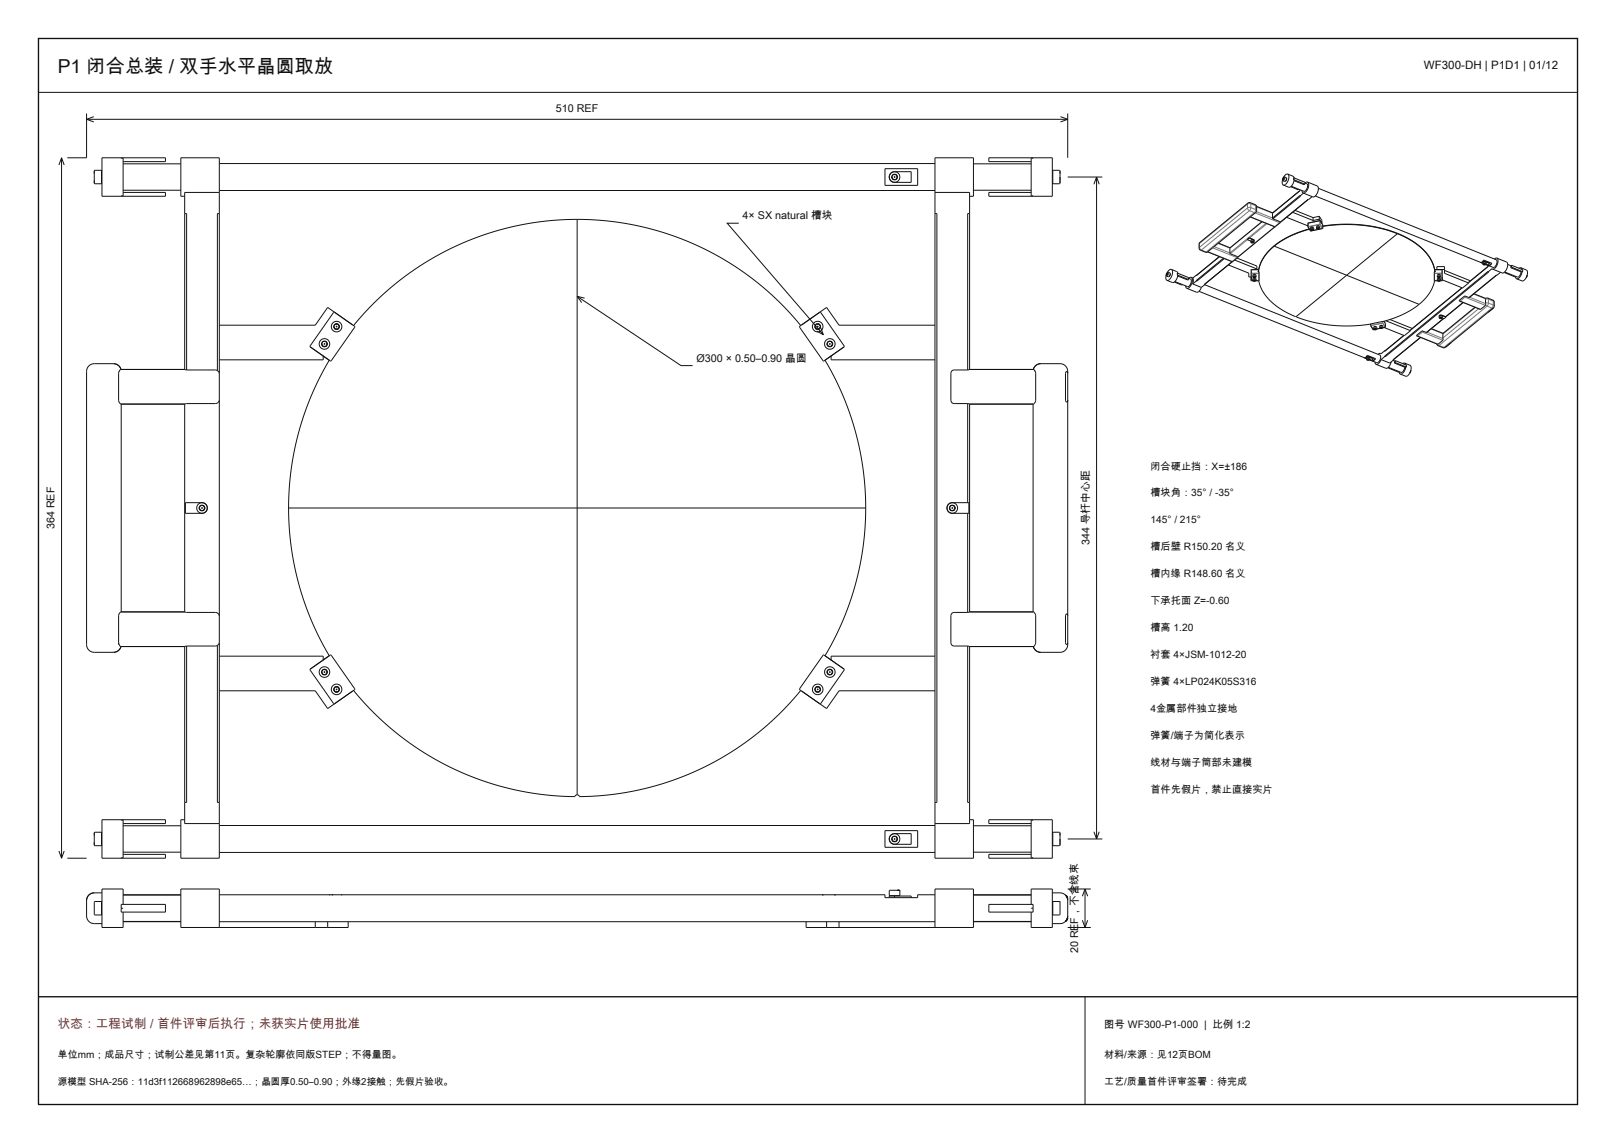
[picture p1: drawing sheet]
<svg xmlns="http://www.w3.org/2000/svg" width="420mm" height="297mm" viewBox="0 0 420 297" stroke-linecap="round" stroke-linejoin="round" font-family="sans-serif">
<path d="M10 10h400v277h-400zM10 259h400" fill="none" stroke="#111" stroke-width=".35"/>
<g fill="none" stroke="#111" stroke-width=".26">
<path d="M10 24h400M22.5 29.5v11.5h-5M22.5 31h255M22.5 31l1.9 .7M24.4 30.3l-1.9 .7M275.6 30.3l1.9 .7M277.5 29.5v11.5M277.5 31l-1.9 .7M16 41v182M16 41l-.7 1.9M16 41l.7 1.9M24.5 44.4v3.1"/>
<path d="M24.5 44.4v.7M24.5 46.9v.6M24.5 47.5l.2 .3h1.7M26.4 44.2v3.6M26.4 44.2h-1.7l-.2 .2M26.4 44.2l.1 .2M26.5 47.6l-.1 .2M31.5 41l.5 .1v9.8l-.5 .1M32 42h11v-1h-16.5v10h16.5v-1h-11M32 49.4h15M32 42.6h15M48 55.5h.5v40.6"/>
<path d="M57 50v-9h-10v10h1M57 50v164M57 50h-9v46M57 55.5h-.5v40.8M57 49.5h186M57 42.5h186M150 57a75 75 0 0 1 58.1 27.6M150 57a75 75 0 0 0-58.1 27.6M150 57v149.5M192 58h-3l25 29M230 43.8h8.5v4.4h-8.5zM231.6 45l.9-.4h4.3v2.8h-4.3a1.38 1.38 0 0 1-1.3-.9 1.38 1.38 0 0 1 .4-1.5z"/>
<path d="M243 50v-9h10v10h-1M243 55.5h.5v153h-.5M243 50h9v46M243 50v164M252 55.5h-.5v40.6M253 49.4h15M253 42.6h15M268 42h-11v-1h16.5v10h-16.5v-1h11M268.5 41l-.5 .1v9.8l.5 .1M273.5 47.6l.1 .2M273.6 44.2v3.6M273.6 44.2h1.7l.2 .2"/>
<path d="M273.6 44.2l-.1 .2M275.5 44.4v.7M275.5 44.4v3.1M275.5 46v1.5M275.5 47.5l-.2 .3h-1.7M277.5 46h9M285 46v172M285 46l-.7 1.9M285 46l.7 1.9M324.9 56.4h.1M324.9 56.4l6.4 2.5 1.5-1.2M324.9 56.4l-11 9.1"/>
<path d="M326.5 55.1l-1.6 1.3M326.5 55.1l.1-1.4-.1-.4-1.6-.7-.4 .1-12.6 10.3-.3 .5 .2 1.4 1.5 .7 .6-.1M326.5 55v.1M326.6 53.6l4.2 1.7M328 57.6l-8.3 6.8M330.7 56.7l.1 .2M330.7 55.4v1.3M330.8 56.9l2 .8M331.4 58.9l-9.6 7.9M332.8 57.7h.1M333.3 46.7a1.13 1.13 0 0 0 .2 1.4M333.5 46.5l.1 .2"/>
<path d="M333.5 46.5l.2 .1M333.6 46.2l.2 .1M333.6 46.2l-.1 .4 .1 .1M333.6 46.2l-.1 .3M333.6 46.2h.1M333.8 46.3h.1M333.8 46.3l-.2 .4M334.4 46.3l-.3 .8M334.4 46.3l-.5-.3a.65 .65 0 0 0-.4 1l.5 .1M334.4 46.3h.1M334.4 56.5l5.5 2.2M334.4 46.3l-.4 .8"/>
<path d="M334.7 45.2l1.4 .6 .3 .4M334.7 45.2a1.99 1.99 0 0 1-1.2 2.9M334.7 45.2l-.6 .2-.5 .7M335.4 48.5l2 .8 .1-.1M336 55.2l5.3 2.1M336.2 46.2v.2M336.2 46.7l2.9 1.2M336.2 46.4v.3M336.2 46.7h.1M336.2 46.2h.1M336.2 46.2l2.9 1.2v.5M336.2 46.2v.5"/>
<path d="M336.2 46.4l.2 .1M336.3 46.9l2.7 1.1 .1-.1M336.4 46.8a1.83 1.83 0 0 1-1.5 1.8l-1.4-.5M336.6 54.7l4.7 1.8M337.8 49.5l-7.1 5.9M337.8 51h.2l-7.2 5.9M337.8 51l-7.1 5.7M338 49.3l-7.3 6.1M338.4 49.5l.3 .7M338.8 50.2l-1 .8M339.1 47.5l.6 .3a1.37 1.37 0 0 1-.8 1.9l-3.3-1.3M339.8 47.3l2.5 1a1.99 1.99 0 0 1-1.1 2.9l-2.5-1"/>
<path d="M339.8 47.3a1.99 1.99 0 0 1-1.1 2.9M339.8 47.3l-.6 .3M339.9 58.9l.1 .1M340 51.8l-7.2 5.9M340.3 59.5a24.3 24.3 0 0 0-9.1 4.4M340.3 59.6a24.3 24.3 0 0 0-9.1 4.4M340.7 59.1l-.1 .5 .4 .2 .4-.1-.1-.6M340.7 59.1h.6M340.7 59.1h.1M340.8 57.8h.1M340.8 59.5l.2 .2M340.8 59.5h.4"/>
<path d="M340.8 59.5h.1M340.9 59.5l.1 .1M341 59.6v.1M341 51.1l-8.2 6.6M341.2 59.5v.2M341.2 59.5a.2 .2 0 0 1-.2 .3 .2 .2 0 0 1-.2-.2v-.1M341.2 59.5l-.2 .1M341.2 59.7h-.2M341.3 56.5v.8M341.3 59.1h.1M341.8 50.9l43.6 17.5-.6-.2 .4-.1 .4-.5 2.1 .8M342.3 58.8l-.1 .5 .4 .2 .4-.2-.1-.5"/>
<path d="M342.3 58.8h.6M342.3 58.8h.1M342.4 57.4v.1M342.4 59.2l.2 .2M342.4 59.2h.1M342.4 59.2h.4M342.4 59.2l.2 .1M342.6 59.3v.1M342.6 48.9l46.3 18.6a1.39 1.39 0 0 1-.8 2l-1.9-.8M342.7 59.2l.1 .2M342.8 59.2a.2 .2 0 0 1-.2 .2 .2 .2 0 0 1-.2-.1v-.1M342.8 59.2l-.2 .1"/>
<path d="M342.8 59.4h-.2M342.8 59.2v.2M342.9 58.8h.1M342.9 57l-1.6 .3M342.9 57l.9 1.4M342.9 56.2l.7 1.1-.1 .7M342.9 56.2l-1.6 .3M342.9 56.2v.8M343.1 57.3l-3.1 .7-.1 .9M343.7 58.8v-.1a37.7 37.7 0 0 1 19.5 1.9M343.7 58.8l.1 .1M343.7 58.8a37.7 37.7 0 0 1 19.5 1.9"/>
<path d="M343.8 58.4h.1M343.8 59l-.1 .4-3 .6-.7-1M343.8 59h.1M343.8 58.4v.3M150 77l27 18h3M150 77l1.2 1.6M150 77l1.9 .5M303.1 71.5a1.13 1.13 0 0 0 .2 1.4M303.2 71.2l.2 .3M303.2 71.2l.3 .1M303.4 71h.1M303.4 71l-.2 .4 .2 .1"/>
<path d="M303.4 71l-.2 .2M303.5 71l-.1 .5M303.8 71.9h.1M304.1 71l-.3 .9M304.1 71l-.5-.2a.65 .65 0 0 0-.4 .9l.6 .2M304.1 71l.1 .1M304.1 71.1h.1M304.2 71.1l-.4 .8M304.4 70l1.5 .6 .2 .4M304.4 70a1.99 1.99 0 0 1-1.1 2.9M304.4 70l-.5 .2-.5 .6M305.2 73.3l1.9 .8 .2-.2"/>
<path d="M306 71.5l2.9 1.1M306 71v.2M306 71.2v.3M306 71l2.9 1.1v.5M306 71v.5M306 71.2l.1 .1M306.1 71.7l2.6 1.1 .2-.2M306.1 71.5a1.83 1.83 0 0 1-1.4 1.9l-1.4-.5M308.1 74.3l.4 .6M308.9 72.3l.5 .2a1.37 1.37 0 0 1-.8 2l-3.2-1.3M309.6 72.1a1.99 1.99 0 0 1-1.1 2.8M309.6 72.1l-.7 .2"/>
<path d="M309.6 72.1l.4 .1M310 72.3l.2 .5-.2 1M310 73.8l2.2 .9M310.9 72.9l.2 .1M310.9 73h.2M310.9 73l-.9 .8M310.9 71.5h.1M310.9 71.5l-.9 .8M310.9 71.5v.1M310.9 72.9v.1M311.6 75.7l43.6 17.5M312.2 74.7a1.39 1.39 0 0 1-1.2 1.2l-2.5-1"/>
<path d="M313.1 73.8l.1 .1M313.1 74l45.5 18.3a1.39 1.39 0 0 1-.8 2l-1.9-.8M313.2 73.8h-.1M313.2 73.9l-1 .8M313.2 73.8v.1M313.9 65.5h.1M313.9 65.5l6.3 2.5 1.6-1.2M316.7 63.2l3 1.2M316.9 66.7l-6 4.9M318 67.1l-7.1 5.8M318.2 67.2l-7.1 5.8M319.3 68.8l5.3 2.2v1h.6"/>
<path d="M319.7 64.4v1.5l2.1 .9M320.2 68l-7.1 5.8M320.3 68l-7.1 5.8M320.9 67.6l5.8 2.3M321.5 67.1l5.2 2v.8M321.8 66.8h.1M324.2 62.3l.9 .4M324.7 61.9l-.5 .4M324.7 61.8l-.5 .5M324.7 61.8v.1M324.7 61.8l1.1 .4M324.7 61.9l1.1 .4"/>
<path d="M325.2 62.4h.6M325.2 62.4h.1M325.3 62.8l.2 .2M325.3 62.8l.2 .1M325.4 62.8h.3M325.4 62.8h-.1M325.5 62.9v.1M325.7 62.8h.1M325.7 62.8a.2 .2 0 0 1-.2 .3 .2 .2 0 0 1-.2-.2v-.1M325.7 62.8l-.2 .1M325.7 63h-.2M325.7 62.8v.2"/>
<path d="M325.7 71.4l-.1 .5 .4 .2 .4-.2-.1-.5M325.7 71.4h.6M325.7 72.3h.6M325.7 72.3v.7h.7M325.7 71.4h.1M325.7 72.3h.1M325.8 62.3l.1 .3-.1-.2M325.8 62.2l.1 .7-.2 .2-.6-.1 .1-.6M325.8 62.2v.1M325.8 70.1h.1M325.8 62.4h.1M325.8 71.8l.2 .2"/>
<path d="M325.8 72.8l.2 .2M325.9 71.8h.1M325.9 72.8h.1M325.9 71.8h.3M325.9 72.8h.3M325.9 71.8h-.1M325.9 72.8h-.1M325.9 71.8l.1 .1M326 71.9v.1M326 72.8v.2M326.2 71.8v.2M326.2 72.8v.1"/>
<path d="M326.2 71.8a.2 .2 0 0 1-.2 .2 .2 .2 0 0 1-.2-.1v-.1M326.2 72.8a.2 .2 0 0 1-.2 .2 .2 .2 0 0 1-.2-.2M326.2 71.8l-.2 .1M326.2 72.8h-.2M326.2 72h-.2M326.2 72.9l-.2 .1M326.2 70.1h.1M326.3 71.4h.1M326.3 72.3h.1M326.3 72.3l.1 .7M326.4 72.9h.8M326.6 70v.1"/>
<path d="M326.7 69.9l-.2 .1M327.1 70.5l-.1 .1h.2v2.3M327.1 70.1h-1.9v2.8h.4M327.1 72.9a12.8 12.8 0 0 0 7.5 8.4l2.3 1M331.2 63.9a10.3 10.3 0 0 0-4.1 6.7 10.4 10.4 0 0 1 4.1-6.6M331.2 63.9v.1M331.2 64l18.8 7.5M350 71.5l18.8 7.6M350 71.5l-13.1 10.8M363.2 60.6a15.2 15.2 0 0 1 9.3 8.2l.4 1.8a12 12 0 0 0-6.8-8.5l-2.9-1.4M363.2 60.6v.1M363.2 60.7l-13.2 10.8"/>
<path d="M368.8 79.1a24.3 24.3 0 0 1-9.4 4.5M372.8 72.9h.8M372.9 72.9a10.6 10.6 0 0 1-4.1 6.2M372.9 70.5l.1 .1h-.2v2.3M373.4 70.1v-.8h2v1.7l6.3 2.5M373.7 72.3l-.1 .6 .4 .2 .4-.2-.1-.6M373.7 72.3h.6M373.7 71.4l-.1 .5 .4 .2 .4-.2-.1-.5M373.7 71.4h.6M373.7 72.3h.1M373.7 71.4h.1M373.8 70.1h.1"/>
<path d="M373.8 72.8l.2 .2M373.8 71.8l.2 .2M373.8 72.8h.1M373.8 71.8h.1M373.8 72.8h.3M373.8 71.8h.3M373.8 72.8h.2M373.8 71.8l.2 .1M374 71.9v.1M374 72.8v.2M374.1 72.8l.1 .1M374.1 71.8l.1 .2"/>
<path d="M374.1 72.8a.2 .2 0 0 1-.1 .2 .2 .2 0 0 1-.2-.2M374.1 71.8a.2 .2 0 0 1-.1 .2 .2 .2 0 0 1-.2-.1v-.1M374.1 72.8h-.1M374.1 71.8l-.1 .1M374.2 72.9l-.2 .1M374.2 72h-.2M374.2 71.8v.2M374.2 72.8v.1M374.2 70.1h.1M374.3 72.3h.1M374.3 71.4h.1M374.8 70.1v2.8h-.4"/>
<path d="M374.8 72.7l5.3 2.1 1.6-1.3M375.4 70l-2.5 .1M375.4 70.3l6.8 2.7M379.3 78.2h.1M379.3 78.2l.1 .1M380 74.8l-13.4 11M380.2 78.6l-4.5 3.7M380.3 78.6l-4.5 3.7M381.7 73.4v.1M381.8 77.3l-1.2-.3-1.3 1.2M383.1 76.3l3 1.2M383.3 79.8l-8.2 6.8"/>
<path d="M385.5 68.1h.6M385.6 68.1h.5M385.6 68.1h-.1M385.6 68.5l.2 .2M385.7 68.5h.3a.2 .2 0 0 1-.2 .3 .2 .2 0 0 1-.2-.2v-.1M385.7 68.5h-.1M385.7 68.5l.1 .1M385.8 68.6v.1M386 68.5v.1M386 68.5l-.2 .1M386 68.7h-.2M386 68.5v.2"/>
<path d="M386 68.6v.1M386.1 68h-.5l-.2 .3 .1-.2M386.1 67.9l-.6 .1-.1 .6 .3 .2 .5-.1M386.1 67.9v.1M386.1 67.9l1.1 .6M386.1 68l1.1 .5M386.1 77.5l.6-.1 1.5 .7 .2 1.4-.3 .5M386.1 77.5v1.8l-1.3 1.1-5.4-2.1M386.1 68.1l.1 .6M386.1 77.5h.1M386.8 69.2l-5.1 4.2M386.8 70.6l-26.9 21.9"/>
<path d="M386.8 70.6l.1 .1-26.9 22M386.9 69l-5.2 4.4M387 69l.7-.6-.4 .5zM387.2 68.5l-.5 .4-.5-.2M387.9 69.9l-.1-.1-1 .8M388.2 80l-.1 .1M389 71.5l-7.2 5.8M389 67.1a1.99 1.99 0 0 1-1.1 2.8M389 67.1l-.6 .2M389 67.1l2.5 1a1.99 1.99 0 0 1-1.1 2.8l-2.5-1M390 70.8l-8.2 6.5M391.1 70.9l2.8 1.1"/>
<path d="M391.3 70.7l-.2 .2M391.9 68.7l.8 .4M392.7 69.6l2.7 1.1 .2-.1a1.83 1.83 0 0 1-1.4 1.8M392.7 69.1v.5M392.9 69.4l2.8 1.2M392.9 69.4l-.2 .2M392.9 68.9l2.8 1.2v.5M392.9 68.9l-.2 .2M392.9 68.9v.5M393.9 72l.3 .4M394 71.9l-.1 .1M395.3 69.6l1.4 .5a1.99 1.99 0 0 1-1.2 2.9l-1.3-.6"/>
<path d="M395.3 69.6l-.5 .1M395.3 69.6l.3 .4M395.3 70.6a1.26 1.26 0 0 1-1 1.4l-3.2-1.3v.2M395.6 70.3h.1M395.7 70.6h.1M396.9 71.5l-.3 .7M31 96.5l-.2 7.5 .6 1h16.6M31 96.4v.1M31.4 96a2 2 0 0 0-1.9-1.5h-5a2 2 0 0 0-2 2v71a2 2 0 0 0 2 2h5a2 2 0 0 0 1.9-1.5M48 96l.5 .1M48 96h-16.6l-.4 .5M48.5 96.1h7.5l.5 .2"/>
<path d="M56.5 96.3l.5 .6M56.5 96.3l.1 .1M56.8 96.5v.1M84 92.5v1h-27M85.3 93.4l.3 .2a75 75 0 0 0-10.6 38.4M87 81.1l-.3 .1-6.1 8.8 5.4 3.8 6.2-8.9-7-5-3.3 4.6h-24.9M212.3 86l1.7 1M213 81.1l.3 .1 6.1 8.8-5.4 3.8-6.2-8.9 7-5 3.3 4.6h24.9M213.3 85.1l.7 1.9M214.7 93.4l-.3 .2a75 75 0 0 1 10.6 38.4M215.8 92.6l.2-.1v1h27M251.5 96.1h-3.5a.87 .87 0 0 0-.9 .9v7a.87 .87 0 0 0 .9 .9h3.5"/>
<path d="M252 96l-.5 .1M252 96h16.6l.4 .5M268.6 96a2 2 0 0 1 1.9-1.5h5a2 2 0 0 1 2 2v71a2 2 0 0 1-2 2h-5a2 2 0 0 1-1.9-1.5M269 96.4v.1M269 96.5l.2 7.5-.6 1h-16.6M276.9 97v7l.2 .4h.3M276.9 97h.1M277.1 96.6h.1M277.2 96.5v.1M277.3 96.5h.1M277.4 96.6h.1M277.4 96.6h-.2l-.3 .4"/>
<path d="M277.4 96.6l.1 .4zM336.9 82.3h.1M337 82.4a37.7 37.7 0 0 0 19.2 1.8M337 82.3v.1M354.6 93l.4-.2 .3-.5 2.2 .9M355.3 92.9h.6M355.3 92.8h.6M355.3 92.8h.1M355.4 93.3l.2 .2M355.4 93.3h.1M355.4 93.3h.4M355.4 93.3h.2"/>
<path d="M355.6 93.3v.2M355.7 93.3h.1M355.8 93.3a.2 .2 0 0 1-.2 .2 .2 .2 0 0 1-.2-.1v-.1M355.8 93.3h-.2M355.8 93.4l-.2 .1M355.8 93.3v.1M355.8 92.8h-.4l-.2 .2 .1-.1M355.8 92.7l-.6 .1v.5l.2 .3 .5-.1M355.8 92.7v.1M355.8 92.7l1.1 .5M355.8 92.8l1.1 .4M355.9 92.8h.1"/>
<path d="M355.9 92.9v.6M356.2 84.2v.4l.7 1.1 .2-.1M356.2 84.2h.1M356.7 93.8l.8-.6-.4 .5zM356.9 93.2l-.5 .4-.4-.2M357.1 85l-.1 .5 .4 .2 .4-.2-.1-.5M357.1 85h.6M357.1 84.9h.6M357.1 84.9h.1M357.2 85.4l.2 .2M357.3 85.4h.1M357.2 85.4h.4"/>
<path d="M357.2 85.4h.1M357.4 94.1l.3 .6M357.4 85.4v.2M357.6 85.4v.1M357.6 85.4a.2 .2 0 0 1-.2 .2 .2 .2 0 0 1-.2-.2M357.6 85.4h-.2M357.6 85.5l-.2 .1M357.7 84.9h.1M358.7 84.6l-.1 .6 .4 .2 .4-.2-.1-.6M358.7 84.6h.6M358.7 84.6h.1M358.7 85.3l-.9 .2"/>
<path d="M358.8 91.8l-.6 .3M358.8 91.8l.2 .1M358.8 85.1l.2 .2M358.8 85h.4M358.8 85v.1M358.8 85l.2 .1M358.9 93.4a1.39 1.39 0 0 1-1.2 1.3M358.9 93.4l2.3 .9 1-.7M359 85.1v.2M359.1 85l.1 .1M359.2 85a.2 .2 0 0 1-.2 .3 .2 .2 0 0 1-.2-.2M359.2 85.1h-.2"/>
<path d="M359.2 85.2l-.2 .1M359.2 85.1v.1M359.4 83.6l-3.2 .6M359.5 83.5l-.1 .1M359.7 83.5l.4 .6v.9l-.7 .2M359.7 85.1l5.3 2.1 1.6-1.3M359.9 92.5l.1 .2M359.9 91.1l-1 .8-.1-.1M359.9 92.6l.1 .1M359.9 91.1v.2M359.9 92.5v.1M359.9 92.6l-1 .8"/>
<path d="M359.9 91.1l.1 .1M359.9 91.2v.1M360.2 83.3l6.4 2.6M360.9 95.6l2.7 1.2M360.9 95.5v.1M361 95.5l-.1 .1M361.2 83l5.9 2.4M361.6 94a1.71 1.71 0 0 1-1.4 1.7l-2.5-1M362 93.5l.2 .1M362 93.7l.5 .1M362.1 93.5h-.1M362.2 93.5v.1"/>
<path d="M362.4 94.3l2.8 1.2 .2-.2M362.6 94.2l2.9 1.2M362.6 94.2l-.2 .1M362.6 93.7l2.9 1.2v.5M362.6 93.7l-.2 .1v.5M362.6 93.7v.5M363.6 96.7l.3 .5M363.8 96.6l-.2 .1M364.9 87.2l-5 4.1M365.1 94.4l1.4 .5a1.99 1.99 0 0 1-1.2 2.9l-1.4-.6M365.1 94.4l-.5 .1M365.1 94.4l.3 .4"/>
<path d="M365.1 95.4a1.26 1.26 0 0 1-1 1.4l-3.3-1.4M365.4 95.3a1.83 1.83 0 0 1-1.5 1.9M365.4 95.3l.1 .1M365.4 95.1h.1M365.5 95.4h.1M366.6 85.8v.1M366.7 96.3l-.3 .6M368.2 87.2l.1 .1M369.2 87.7l-7.2 5.8M370.7 86.4l-1.2-.4-1.3 1.2M372 85.4l3.1 1.2M373.4 89.4l.3 .4 1.3 .5 .7-.1"/>
<path d="M374.1 82.2h.1M374.2 82h.6M374.2 82l-.1 .2M374.2 82h.1M374.3 82.5l.2 .2M374.3 82.5h.3M374.3 82.5h.1M374.3 82.5h.2M374.5 82.5v.2M374.6 82.5l.1 .1M374.6 82.5a.2 .2 0 0 1-.1 .2 .2 .2 0 0 1-.2-.2M374.6 82.5h-.1"/>
<path d="M374.7 82.6l-.2 .1M374.7 82.5v.1M374.7 82h-.4l-.2 .2M374.7 81.9l-.6 .1v.6l.7 .1v-.7M374.7 81.9l1.1 .5M374.7 81.9v.1M374.7 82l1.1 .4M374.8 82h.1M375.1 86.6l-.1 1.8-1.3 1.1-5.5-2.3M375.1 86.6h.1M375.2 82.8l-4.5 3.6M375.7 90.2h.1"/>
<path d="M375.8 82.4l-.5 .4-.4-.2M377.1 89l-1.4 1.2M386.8 81.1h.1M388.1 80.1l-1.3 1M388.1 80l-12.4 10.2M388.1 80h.1M31.5 105v54M48 105v54M57 104l-.2 .5-.7 .4-8.1 .1M251.5 104.9l.5 .1M251.5 104.9v25.7M252 105v54"/>
<path d="M268.5 105v54M277.5 104l-.1 .4zM48.2 130.6h4.3a1.38 1.38 0 0 1 1.4 1.4 1.38 1.38 0 0 1-1.4 1.4h-4.3zM75 132a75 75 0 0 0 10.6 38.4M75 132h150M225 132a75 75 0 0 1-10.6 38.4M246.6 131l.9-.4h4.3v2.8h-4.3a1.38 1.38 0 0 1-1.3-.9 1.38 1.38 0 0 1 .4-1.5zM251.5 133.4v25.7M48 159l8 .1 .5 .2M48 159h-16.6l-.6 1v7.1l.6 .9M56.5 159.3l.5 .6M56.5 159.3l.1 .1"/>
<path d="M56.8 159.5v.1M251.5 159.1h-3.5a.87 .87 0 0 0-.9 .9v7a.87 .87 0 0 0 .9 .9h3.5M252 159h16.6l.6 1v7.1l-.6 .9M252 159l-.5 .1M277 159.7h.1M277.1 159.6h.1M277.2 159.5v.1M277.3 159.5h.1M277.4 159.6h.1M277.4 159.6h-.2l-.3 .4v7l.2 .4h.3M277.4 159.6l.1 .3M277.4 159.6l.1 .1"/>
<path d="M31.4 168h16.6M48 168v46h9M48.5 167.9l-.5 .1M48.5 167.9v40.6h-.5M56.5 167.7l-.5 .2h-7.5M56.5 167.7v40.8h.5M57 167l-.5 .7M57 179.5h24.9l3.3 4.6 7-5-6.2-8.9-5.4 3.8 6.1 8.8 .3 .1M57 170.5h27v1M91.9 179.4a74.3 74.3 0 0 0 57.5 27.5l.6-.4M208.1 179.4a74.3 74.3 0 0 1-57.5 27.5l-.6-.4M243 179.5h-24.9l-3.3 4.6-7-5 6.2-8.9 5.4 3.8-6.1 8.8-.3 .1"/>
<path d="M243 170.5h-27v1M251.5 167.9l.5 .1M251.5 167.9v40.6h.5M252 168h.1M252 168v46h-9M252 168h16.6M277.5 167.3l-.1 .1M277.5 167.1l-.1 .3M24.5 216.5v3.1M24.5 216.5v.6M24.5 218.9v.7M24.5 219.6l.2 .1h1.7"/>
<path d="M26.4 216.3v3.4M26.4 216.3h-1.7l-.2 .2M26.4 216.3l.1 .1M26.5 219.6l-.1 .1M31.5 213l.5 .1v9.8l-.5 .1M32 214h11v-1h-16.5v10h16.5v-1h-11M32 214.6h15M48 213h-1v10h10v-9M57 214.5h186M230 215.8h8.5v4.4h-8.5zM231.6 217l.9-.4h4.3v2.8h-4.3a1.39 1.39 0 0 1-1.3-.9 1.39 1.39 0 0 1 .4-1.5zM252 213h1v10h-10v-9"/>
<path d="M253 214.6h15M268 214h-11v-1h16.5v10h-16.5v-1h11M268.5 213l-.5 .1v9.8l.5 .1M273.5 219.6l.1 .1M273.6 216.3v3.4M273.6 216.3h1.7l.2 .2M273.6 216.3l-.1 .1M275.5 216.5v.6M275.5 216.5v3.1M275.5 218v1.6M275.5 219.6l-.2 .1h-1.7M277.5 218h9"/>
<path d="M284.3 216.1l.7 1.9M285.7 216.1l-.7 1.9M15.3 221.1l.7 1.9M16.7 221.1l-.7 1.9M17.5 223h5M26.4 234.3h-1.7l-.2 .1v3.2l1.9 .1M26.4 234.3v3.4M26.4 234.3l.1 .1M26.5 232h-2a2 2 0 0 0-2 2v4a2 2 0 0 0 2 2h2M26.5 237.6l-.1 .1M31.5 235h11.5v2h-11.5zM31.5 236h.5"/>
<path d="M32 235v-4h-5.5v10h5.5v-4M32 221.4h15M32 232.5h15M32 239.5h15M32 232.6h15M32 239.4h15M57 232.5h173v.7h8.5v-.7h4.5M57 221.5h186M57 239.5h186M81.9 239.5v1.5M85.2 239.5v1.5M85.5 232.5l.2 .2"/>
<path d="M86.3 232.5h.1M88.7 232.5l.2 .2M90.5 239.5v1.5h-43.5v-10h10v10M209.5 239.5v1.5h43.5v-10h-10v10M213.7 232.5l.2 .2M214.8 239.5v1.5M216.9 232.5l.2 .2M218.1 239.5v1.5M231.1 232.7h2.8M231.1 232.7l.1 .1M232.5 232.8h-1.4v.4M232.5 232.8h4.3v.4"/>
<path d="M232.5 232.8v.4M233.2 231.3h.5M233.7 231.3h-2.5l-.1 1.4M233.7 231.3l.2 .2v1.2M233.9 232.7l-.1 .1M253 221.4h15M253 232.5h15M253 239.5h15M253 232.6h15M253 239.4h15M257 235h11.5v2h-11.5zM268 235v-4h5.5v10h-5.5v-4"/>
<path d="M268 236h.5M273.5 232h2a2 2 0 0 1 2 2M273.5 237.6l.1 .1M273.6 234.3h1.7l.2 .1v3.2l-1.9 .1M273.6 234.3v3.4M273.6 234.3l-.1 .1M276.9 239.4h.1M277 239.4h-.1M277 232.7h.1M277.1 232.8l.2 .4-.1-.3M277.1 232.8h.1M277.2 232.9v.1"/>
<path d="M277.3 233.1h.1M277.3 233.1v.1M277.3 238.9l-.2 .3M277.3 238.8h.1M277.3 233.2h.1M277.3 233.2l.1 .1M277.4 233.3h.1M277.4 238.7l-.1 .1M277.4 233.4h.1M277.4 238.6h.1M277.4 233.5l-.5-.9 .5 .4 .1 .5v5.2l-.6 .7M277.4 238.5l-.5 .9"/>
<path d="M277.4 238.5l-.4 .9M277.4 238.5h.1M277.5 238a2 2 0 0 1-2 2h-2M277.5 231h6M281.3 239.1l.7 1.9M282 231v10M282 231l-.7 1.9M282 231l.7 1.9M282.7 239.1l-.7 1.9M277.5 241h6M282 259v28"/>
<circle cx="232.5" cy="46" r=".74"/>
<circle cx="232.5" cy="46" r=".1"/>
<circle cx="232.5" cy="46" r="1.38"/>
<circle cx="84.3" cy="89.4" r="1.37"/>
<circle cx="84.3" cy="89.4" r=".1"/>
<circle cx="84.3" cy="89.4" r=".74"/>
<circle cx="87.5" cy="84.9" r="1.37"/>
<circle cx="87.5" cy="84.9" r=".1"/>
<circle cx="87.5" cy="84.9" r=".74"/>
<circle cx="212.5" cy="84.9" r=".74"/>
<circle cx="212.5" cy="84.9" r=".1"/>
<circle cx="212.5" cy="84.9" r="1.38"/>
<circle cx="215.7" cy="89.4" r="1.37"/>
<circle cx="215.7" cy="89.4" r=".1"/>
<circle cx="215.7" cy="89.4" r=".74"/>
<circle cx="52.5" cy="132" r=".1"/>
<circle cx="52.5" cy="132" r="1.37"/>
<circle cx="52.5" cy="132" r=".74"/>
<circle cx="247.5" cy="132" r=".1"/>
<circle cx="247.5" cy="132" r="1.37"/>
<circle cx="247.5" cy="132" r=".74"/>
<circle cx="84.3" cy="174.6" r=".1"/>
<circle cx="84.3" cy="174.6" r="1.37"/>
<circle cx="84.3" cy="174.6" r=".74"/>
<circle cx="87.5" cy="179.1" r=".1"/>
<circle cx="87.5" cy="179.1" r="1.37"/>
<circle cx="87.5" cy="179.1" r=".74"/>
<circle cx="212.5" cy="179.1" r=".74"/>
<circle cx="212.5" cy="179.1" r=".1"/>
<circle cx="212.5" cy="179.1" r="1.38"/>
<circle cx="215.7" cy="174.6" r="1.37"/>
<circle cx="215.7" cy="174.6" r=".1"/>
<circle cx="215.7" cy="174.6" r=".74"/>
<circle cx="232.5" cy="218" r=".74"/>
<circle cx="232.5" cy="218" r="1.38"/>
<circle cx="232.5" cy="218" r=".1"/>
</g>
<g fill="none" stroke="#777" stroke-width=".26">
<path d="M324.2 54l.5 .7M324.2 54l-12.4 10.3M324.2 53l-12.4 10.3M324.2 53v1M324.3 52.8l-.1 .2M324.7 54.7l-12.4 10.3M324.7 54.7l1.3 .5M325 52.7l.1 .2M325 56.3l6.3 2.6M325.1 53.9l-.4 .8M325.1 53.9l-.9 .1M325.1 52.9l-.9 .1"/>
<path d="M325.1 53.9l1.2 .6M325.1 52.9v1M325.1 52.9l1.2 .5M326 55.2l-12.5 10.3M326.2 53.2l.1 .2M326.2 55.3l6.4 2.6M326.3 54.5l.3 .2M326.3 54.5l-.3 .7M326.3 53.4l.3 .3 4.1 1.7M326.3 53.4v1.1M326.4 55.2h-.4M326.6 55l4.1 1.7"/>
<path d="M328 57.6l-8.4 6.9-3-1.3M329 58l-9.4 7.7-4.1-1.6M329.3 58.1l-4.5 3.7M331.3 58.9h-.1M331.5 58.9h-.2M332.6 57.9l-10.9 8.9M332.7 57.6l-.1 .3M332.7 57.8l-.1 .1M333.6 46.1l.1-.1a.41 .41 0 0 1 .1 .5 .41 .41 0 0 1-.5 .3zM333.9 46a.69 .69 0 0 1-.4 1M339.9 58h.1M339.9 58.9h.1"/>
<path d="M339.9 58v.9M340 59h.1M340 59l.7 1M340 58h-.1M340 58.9h-.1M340 58.9v.1M340 58v.9M340 58h.1M340.6 60h.1M340.7 59.5a.32 .32 0 0 1 .4-.2 .32 .32 0 0 1 .2 .5 .33 .33 0 0 1-.4 .1 .33 .33 0 0 1-.2-.4zM340.7 59.8a.31 .31 0 0 1 .3-.5 .31 .31 0 0 1 .3 .5M342.3 59.2a.32 .32 0 0 1 .4-.2 .32 .32 0 0 1 .2 .4 .33 .33 0 0 1-.4 .1 .33 .33 0 0 1-.2-.3z"/>
<path d="M342.3 59.4a.31 .31 0 0 1 .3-.4 .31 .31 0 0 1 .3 .4M343 57.3l.1 .1M343 58.3h.1M343 57.3v1M343 58.3l-3 .6M343 57.3l-3 .7M343 57.3h.1M343.1 57.3h.1M343.1 58.3l.6 1.1M343.1 58.3l-3.1 .7M343.1 57.3v.1M343.1 58.3h.1"/>
<path d="M343.1 58.3l.7 1M343.1 57.4l.7 1M343.1 57.4v.9M343.7 59.4h.1M343.7 59.4l-3 .6M343.8 58.4h.1M343.8 59.3l-.1 .1M343.8 58.4v.3M343.8 58.9v.4M343.8 59.3h.1M343.8 59.3v.1M303.4 70.9v-.1a.41 .41 0 0 1 .2 .5 .41 .41 0 0 1-.5 .2z"/>
<path d="M303.6 70.8a.69 .69 0 0 1-.4 .9M311.8 64.3l.5 .7M311.8 64.3l-.2 .2M311.8 63.3l-.2 .2M311.8 63.3v1M311.9 63l-.1 .3M312.3 65h-.3M312.3 65l1.2 .5M313.5 65.5h-.2M313.9 65.5h-.4M313.9 65.4l6.3 2.5M315.2 64.4l6.3 2.5"/>
<path d="M320.2 67.9l-.1 .1M320.4 67.9h-.2M321.5 66.9l-1.3 1M321.6 66.7l-.1 .2M321.7 66.9h-.2M324.2 62.3l-4.5 3.6M325.2 72.9h.1M325.2 62.8a.32 .32 0 0 1 .4-.2 .32 .32 0 0 1 .2 .5 .33 .33 0 0 1-.4 .1 .33 .33 0 0 1-.2-.4zM325.2 70.1h.1M325.2 71v.1M325.2 70.1h1.9M325.2 71h2"/>
<path d="M325.2 72.9h.4M325.2 71.1h2M325.2 70.1v.9M325.2 71.1v1.8M325.7 71.8a.32 .32 0 0 1 .4-.2 .32 .32 0 0 1 .2 .4 .33 .33 0 0 1-.4 .2 .33 .33 0 0 1-.2-.4zM325.7 72.8a.32 .32 0 0 1 .4-.2 .32 .32 0 0 1 .2 .4 .33 .33 0 0 1-.4 .1 .33 .33 0 0 1-.2-.3zM325.7 72a.31 .31 0 0 1 .3-.4 .31 .31 0 0 1 .3 .4M325.7 73a.31 .31 0 0 1 .3-.4 .31 .31 0 0 1 .3 .4M325.9 63a.35 .35 0 0 0-.4-.4 .35 .35 0 0 0-.3 .4M325.9 63h-.1M326.4 72.9h.8M327.2 71v.1"/>
<path d="M327.2 72.9h.1M327.2 70.6v.4M327.2 71.1v1.8M340.7 60h.1M372.8 72.9h.1M372.8 71v.1M372.8 71h2M372.8 70.6v.4M372.8 71.1v1.8M372.8 72.9h.8M372.8 71.1h2M372.9 70.1h1.9"/>
<path d="M373.7 72.8a.32 .32 0 0 1 .4-.2 .32 .32 0 0 1 .1 .4 .33 .33 0 0 1-.4 .1 .33 .33 0 0 1-.1-.3zM373.7 71.8a.32 .32 0 0 1 .4-.2 .32 .32 0 0 1 .1 .4 .33 .33 0 0 1-.4 .2 .33 .33 0 0 1-.1-.4zM373.7 73a.31 .31 0 0 1 .3-.4 .31 .31 0 0 1 .3 .4M373.7 72a.31 .31 0 0 1 .3-.4 .31 .31 0 0 1 .3 .4M374.4 72.9h.4M374.8 72.9h.1M374.8 70.1h.1M374.8 71v.1M374.8 70.1v.9M374.8 71.1v1.8M379.3 78l.2 .2M379.5 78.2l-.1 .1"/>
<path d="M379.5 78.2l5.3 2.2M380.5 77l.3 .2M380.8 77.2l-1.3 1M380.8 77.2l5.3 2.2M380.9 77l-.1 .2M382 77.2l4.1 1.7M383 76.4l3.1 1.2M383.5 79.9l-8.5 6.9M385.5 68.5a.32 .32 0 0 1 .4-.2 .32 .32 0 0 1 .2 .5 .33 .33 0 0 1-.4 .1 .33 .33 0 0 1-.2-.4zM385.5 68.7a.31 .31 0 0 1 .3-.4 .31 .31 0 0 1 .3 .4M386.1 79.2l.4 .3M386.5 79.5l-12.5 10.3"/>
<path d="M386.5 79.5l1.2 .5M386.7 77.5l.1 .2M386.8 78.8h-.7M386.8 78.8l-.3 .7M386.8 77.7l-.7 .1M386.8 77.7v1.1M386.8 78.8l1.3 .5M386.8 77.7l1.3 .6M388 78l.1 .3M388.1 79.3l-.4 .7M388.1 79.3l.3 .2M388.1 78.3l.3 .2"/>
<path d="M388.1 78.3v1M396.9 71.6l-.2 .5M396.9 71.5l-.2 .6M355.3 93.3a.32 .32 0 0 1 .4-.2 .32 .32 0 0 1 .2 .4 .33 .33 0 0 1-.4 .1 .33 .33 0 0 1-.2-.3zM355.3 93.5a.31 .31 0 0 1 .3-.4 .31 .31 0 0 1 .3 .4M356.2 84.6h.1M356.2 84.2v.4M356.3 84.6h.1M356.2 84.6l.7 1M356.3 84.5l-.1 .1M356.3 84.5v.1M356.3 84.2v.3"/>
<path d="M356.3 84.6l.6 1.1M356.9 85.6v.1M356.9 85.7h.1M357.1 85.4a.32 .32 0 0 1 .4-.2 .32 .32 0 0 1 .2 .4 .33 .33 0 0 1-.4 .1 .33 .33 0 0 1-.2-.3zM357.7 85.6a.31 .31 0 0 0-.3-.4 .31 .31 0 0 0-.3 .4l-.2 .1M358.7 85a.32 .32 0 0 1 .4-.1 .32 .32 0 0 1 .2 .4 .33 .33 0 0 1-.4 .1 .33 .33 0 0 1-.2-.4zM358.7 85.3l-.9 .2M359.3 83.9h.1M359.3 83.9v.1M359.3 83.5v.4M359.3 83.9l-3 .6M359.3 84l.7 1"/>
<path d="M359.3 84l-3 .6M359.3 85.2a.35 .35 0 0 0-.3-.3 .35 .35 0 0 0-.4 .3l.1 .1M359.3 85.2v.1M359.4 83.9l-.1 .1M359.4 83.9l.7 1.1M359.4 83.6v.3M359.7 83.5l.4 .6M360 85l-.6 .2M360 85h.1M360 84h.1M360 84l.1 .1M360.1 85h-.1"/>
<path d="M360.1 84.1v.9M360.1 85h.1M360.1 84.1h.1M366.6 96.4l-.1 .4M366.7 96.3l-.3 .6M368.2 87.1l.2 .2M368.4 87.3h-.1M368.4 87.3l5.4 2.1M369.5 86.1l.2 .2M369.7 86.3l-1.3 1M369.7 86.3l5.3 2.1M369.8 86l-.1 .3"/>
<path d="M370.9 86.3l4.1 1.7M371.9 85.5l3.1 1.2M373.6 89.5l.4 .3M374 89.8h-.2M374 89.8l1.3 .5M374.2 82.5a.32 .32 0 0 1 .4-.2 .32 .32 0 0 1 .1 .4 .33 .33 0 0 1-.4 .1 .33 .33 0 0 1-.1-.3zM374.2 82.7a.31 .31 0 0 1 .3-.4 .31 .31 0 0 1 .3 .4M375.3 90.3h-.3M375.7 90.2l-.4 .1M375.8 90.2h-.1M377 89.2h-.1M384.3 80.2l-9.3 7.6"/>
<path d="M386.9 81.1h-.1M387.7 80l-12.4 10.3M388.1 80.1h-.1M388.1 80h-.4"/>
</g>
<text font-size="5" fill="#111" x="15" y="19">P1 闭合总装 / 双手水平晶圆取放</text>
<text font-size="3.3" fill="#a22" x="15" y="267">状态：工程试制 / 首件评审后执行；未获实片使用批准</text>
<text font-size="3" fill="#111" x="370.1" y="18">WF300-DH | P1D1 | 01/12</text>
<g font-size="2.8" fill="#111">
<text x="144.5" y="29.2">510 REF</text>
<text x="193" y="57">4× SX natural 槽块</text>
<text x="181" y="94">Ø300 × 0.50–0.90 晶圆</text>
<text x="14.2" y="137.5" transform="rotate(-90 14.2 137.5)">364 REF</text>
<text x="283.2" y="141.7" transform="rotate(-90 283.2 141.7)">344 导杆中心距</text>
<text x="280.2" y="247.7" transform="rotate(-90 280.2 247.7)">20 REF，不含线束</text>
</g>
<text font-size="2.7" fill="#111" x="287" y="267">图号 WF300-P1-000 | 比例 1:2</text>
<g font-size="2.6" fill="#111">
<text x="299" y="122">闭合硬止挡：X=±186</text>
<text x="299" y="129">槽块角：35° / -35°</text>
<text x="299" y="136">145° / 215°</text>
<text x="299" y="143">槽后壁 R150.20 名义</text>
<text x="299" y="150">槽内缘 R148.60 名义</text>
<text x="299" y="157">下承托面 Z=-0.60</text>
<text x="299" y="164">槽高 1.20</text>
<text x="299" y="171">衬套 4×JSM-1012-20</text>
<text x="299" y="178">弹簧 4×LP024K05S316</text>
<text x="299" y="185">4金属部件独立接地</text>
<text x="299" y="192">弹簧/端子为简化表示</text>
<text x="299" y="199">线材与端子筒部未建模</text>
<text x="299" y="206">首件先假片，禁止直接实片</text>
<text x="15" y="275">单位mm；成品尺寸；试制公差见第11页。复杂轮廓依同版STEP；不得量图。</text>
<text x="287" y="275">材料/来源：见12页BOM</text>
<text x="287" y="282">工艺/质量首件评审签署：待完成</text>
</g>
<text font-size="2.5" fill="#111" x="15" y="282">源模型 SHA-256：11d3f112668962898e65…；晶圆厚0.50–0.90；外缘2接触；先假片验收。</text>
</svg>
